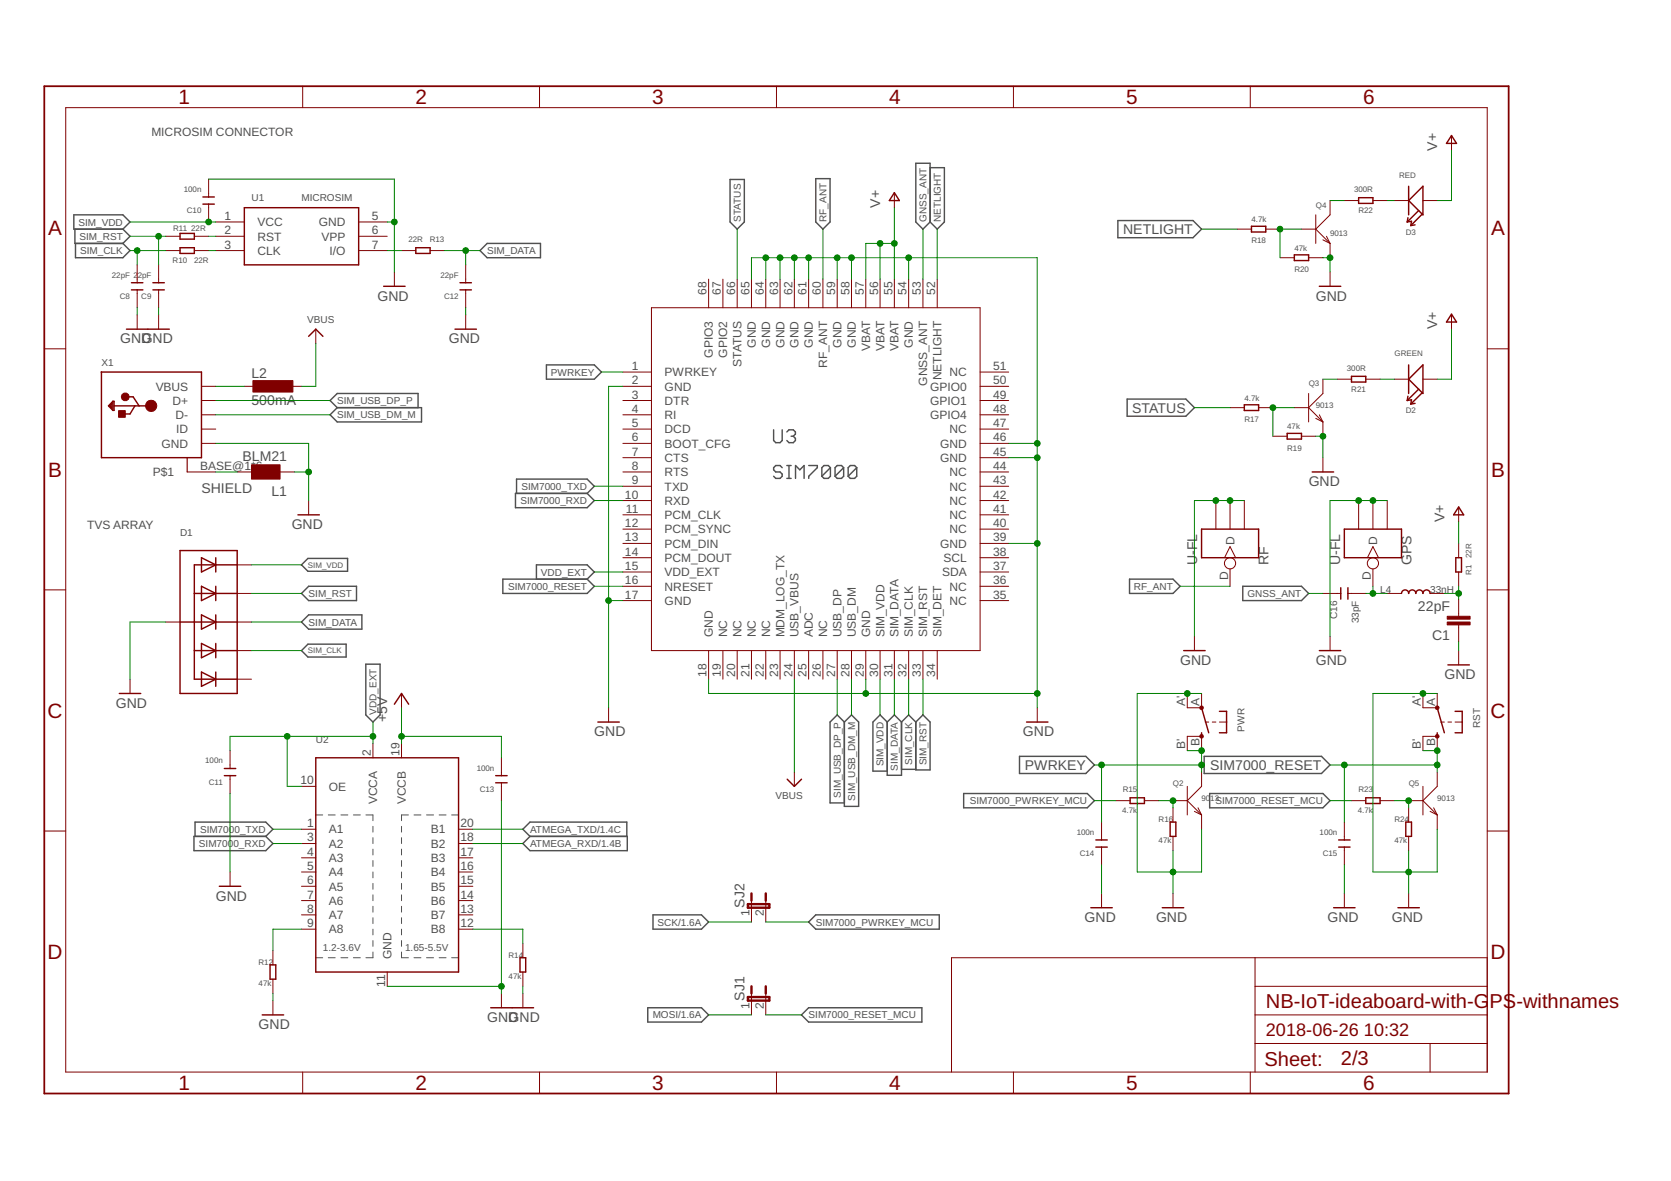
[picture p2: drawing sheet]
<svg xmlns="http://www.w3.org/2000/svg" width="297mm" height="210mm" viewBox="0 0 297 210" stroke-linecap="round" stroke-linejoin="round" font-family="sans-serif">
<g fill="none" stroke="#505050" stroke-width=".18">
<path d="M56.1 144.8h1.3M58.4 144.8h1.2M60.6 144.8h1.2M62.8 144.8h1.3M65 144.8h1.3v1.1M66.3 146.9v1M66.3 148.9v1M66.3 150.9v1.1M66.3 153v1M66.3 155v1M66.3 157v1.1M66.3 159v1.1"/>
<path d="M71.4 146.9v1M71.4 148.9v1M71.4 150.9v1.1M71.4 153v1M71.4 155v1M71.4 157v1.1M71.4 159v1.1M72.6 144.8h-1.2v1.1M73.6 144.8h1.2M75.8 144.8h1.3M78.1 144.8h1.2M80.3 144.8h1.2"/>
<path d="M56.1 170.2h1.3M58.4 170.2h1.2M60.6 170.2h1.2M62.8 170.2h1.3M66.3 169.2v1h-1.3M66.3 161.1v1M66.3 163.1v1M66.3 165.1v1.1M66.3 167.2v1M71.4 169.2v1h1.2M71.4 161.1v1M71.4 163.1v1"/>
<path d="M71.4 165.1v1.1M71.4 167.2v1M73.6 170.2h1.2M75.8 170.2h1.3M78.1 170.2h1.2M80.3 170.2h1.2"/>
</g>
<g fill="none" stroke="#505050" stroke-width=".25">
<path d="M13.1 38.2h8.7l1.3 1.3-1.3 1.2h-8.7zM129.8 31.9h2.5v7.6l-1.3 1.2-1.2-1.2zM145 31.7h2.6v7.8l-1.3 1.2-1.3-1.2zM162.8 29h2.5v10.5l-1.2 1.2-1.3-1.2zM165.3 29.8h2.6v9.7l-1.3 1.2-1.3-1.2M198.7 39.2h13.4l1.5 1.5-1.5 1.5h-13.4zM13.3 40.7v2.6h8.5M13.4 43.3v2.5h8.4l1.3-1.3-1.3-1.2M21.8 40.7l1.3 1.3-1.3 1.3M85.3 44.5l1.3-1.2h9.5v2.5h-9.5zM59.9 72.5l-1.2-1.3 1.2-1.3h14.4v2.6M59.9 72.5h15v2.5h-15l-1.2-1.3z"/>
<path d="M97.1 64.9h8.5l1.3 1.2-1.3 1.3h-8.5zM137.5 76.4v1.9l.4 .4h.8l.3-.4v-1.9M139.9 76.8l.4-.4h.7l.4 .4v.4l-.4 .3M140.6 77.5h.4M141 77.5l.4 .4v.4l-.4 .4h-.7l-.4-.4M200.4 70.9h10.4l1.5 1.6-1.5 1.5h-10.4zM91.6 87.7h12.8l1.2 1.3-1.2 1.2h-12.8zM91.8 87.7v-2.5h12.6l1.2 1.2-1.2 1.3M139 83.1l-.3-.4h-.8l-.4 .4v.4l.4 .4h.8l.3 .4v.3l-.3 .4h-.8l-.4-.4M139.9 82.7h.7M139.9 85h.7M140.3 82.7v2.3"/>
<path d="M141.4 85v-2.3l.8 .8 .7-.8v2.3M143.8 82.7h1.5v.4l-1.5 1.5v.4M147.6 83.1l-.4-.4h-.7l-.4 .4v1.5M147.6 83.1v1.5l-.4 .4h-.7l-.4-.4M147.6 83.1l-1.5 1.5M150 83.1l-.4-.4h-.8l-.4 .4v1.5M150 83.1v1.5l-.4 .4h-.8l-.4-.4M150 83.1l-1.6 1.5M152.3 83.1l-.4-.4h-.7l-.4 .4v1.5M152.3 83.1v1.5l-.4 .4h-.7l-.4-.4M152.3 83.1l-1.5 1.5M53.6 110.6l1.3-1.3h9.4v2.5h-9.4z"/>
<path d="M53.6 115.6l1.1-1.1h6.8v2.3h-6.8zM53.6 105.5l1.3-1.3h8.5v2.5h-8.5zM53.6 100.4l1.1-1.1h7.1v2.2h-7.1zM65 118h2.6v9.1l-1.3 1.2-1.3-1.2zM89.4 102.9h15l1.2 1.3-1.2 1.3h-15zM95.4 102.9v-2.5h9l1.2 1.3-1.2 1.2M200.8 102.9h7.7l1.3 1.3-1.3 1.3h-7.7zM220.9 104.2h10.5l1.2 1.3-1.2 1.2h-10.5zM150.1 128.3l-1.3-1.2-1.2 1.2v14.4h2.5M151.4 127.1l1.2 1.2v15h-2.5v-15zM157.7 128.3l1.3-1.2 1.3 1.2M157.7 128.3v9.5h2.6v-9.5"/>
<path d="M157.7 128.3l-1.3-1.2-1.2 1.2v8.8h2.5M160.3 128.3l1.2-1.2 1.3 1.2M160.3 136.7h2.5M164.1 127.1l1.2 1.2v8.5h-2.5v-8.5zM181.2 134.4h11.8l1.5 1.6-1.5 1.5h-11.8zM214.1 134.4h20.8l1.5 1.6-1.5 1.5h-20.8zM34.5 148.7h12.7l1.3 1.2-1.3 1.3h-12.7zM34.7 148.7v-2.6h12.5l1.3 1.3-1.3 1.3M94.2 148.7h17.3v2.5h-17.3l-1.3-1.3zM94.2 148.7l-1.3-1.3 1.3-1.3h17.2v2.6M171.3 141h22l1.2 1.3-1.2 1.3h-22zM215 141h20.2l1.2 1.3-1.2 1.3h-20.2z"/>
<path d="M115.1 179.1h9.6l1.3 1.3-1.3 1.3h-9.6zM116.1 162.6h8.6l1.3 1.3-1.3 1.2h-8.6zM143.7 163.9l1.3-1.3h22v2.5h-22zM142.5 180.4l1.2-1.3h20.2v2.6h-20.2z"/>
</g>
<g fill="none" stroke="#800000" stroke-width=".18">
<path d="M11.7 19.1h252.7v171.4h-252.7zM53.8 15.3v3.8M95.9 15.3v3.8M138 15.3v3.8M180.1 15.3v3.8M222.2 15.3v3.8M37.1 31.8v3.2M37.1 36.3v3.2M38.4 39.5h5M63.8 39.5h5M159 34.4v2.5M233.9 38.2v5.1"/>
<path d="M236.4 35.6v2.6l-2.5 2.5M239 35.6h2.5M244.1 35.6h2.5M247.9 35.6h2.5M252.9 35.6h2.6M258 24.2v2.6M24.4 47.1v3.1M24.4 51.5v3.2M24.4 56v2.5M28.2 47.1v3.1M28.2 51.5v3.2M28.2 56v2.5"/>
<path d="M29.5 44.5h2.5M29.5 42h2.5M34.5 44.5h2.6M34.5 42h2.6M38.4 44.5h5M38.4 42h5M56.1 58.5v2.5M63.8 44.5h5M63.8 42h5M70.1 48.3v2.6M71.4 44.5h2.5M76.5 44.5h2.5"/>
<path d="M82.8 47.1v3.1M82.8 51.5v3.2M82.8 56v2.5M115.8 54.7h58.4v60.9h-58.4zM126 49.6v5.1M128.5 49.6v5.1M131 49.6v5.1M133.6 49.6v5.1M136.1 49.6v5.1M138.7 49.6v5.1M141.2 49.6v5.1M143.7 49.6v5.1"/>
<path d="M146.3 49.6v5.1M148.8 49.6v5.1M151.4 49.6v5.1M153.9 49.6v5.1M156.4 49.6v5.1M159 49.6v5.1M161.5 49.6v5.1M164.1 49.6v5.1M166.6 49.6v5.1M219.9 40.7h2.6M225 40.7h2.5M227.5 45.8h2.6"/>
<path d="M231.4 40.7h2.5M232.6 45.8h2.6M233.9 40.7l2.5 2.6M235.2 42.6l1.2 .7M235.8 42l.6 1.3M236.4 43.3v2.5M236.4 48.3v2.6M258 56v2.5M7.9 62h3.8M35.8 76.3h2.6M35.8 78.8h2.6M35.8 71.2h2.6"/>
<path d="M35.8 68.7h2.6M35.8 73.7h2.6M43.4 68.7h2.6M51.1 68.7h2.5M110.7 76.3h5.1M110.7 78.8h5.1M110.7 71.2h5.1M110.7 68.7h5.1M110.7 73.7h5.1M110.7 66.1h5.1M174.2 76.3h5.1M174.2 78.8h5.1"/>
<path d="M174.2 71.2h5.1M174.2 68.7h5.1M174.2 73.7h5.1M174.2 66.1h5.1M218.7 72.5h2.5M223.7 72.5h2.6M226.3 77.5h2.5M230.1 72.5h2.5M231.4 77.5h2.5M232.6 69.9v5.1M232.6 72.5l2.6 2.5M233.9 74.4l1.3 .6"/>
<path d="M234.5 73.7l.7 1.3M235.2 67.4v2.5l-2.6 2.6M235.2 75v2.5M237.7 67.4h2.5M242.8 67.4h2.5M247.9 67.4h2.5M252.9 67.4h2.6M264.4 62h3.8M33.3 83.9h5.1M42.2 83.9h2.5M49.8 83.9h2.5M54.9 89v2.5"/>
<path d="M110.7 81.3h5.1M110.7 91.5h5.1M110.7 99.1h5.1M110.7 96.6h5.1M110.7 94h5.1M110.7 89h5.1M110.7 86.4h5.1M110.7 83.9h5.1M174.2 81.3h5.1M174.2 91.5h5.1M174.2 99.1h5.1M174.2 96.6h5.1"/>
<path d="M174.2 94h5.1M174.2 89h5.1M174.2 86.4h5.1M174.2 83.9h5.1M216.1 89v5M217.7 99.1l1-1.9 .9 1.9M218.7 89v5M221.2 89v5M235.2 81.3v2.6M241.5 89v5M243.1 99.1l1-1.9 .9 1.9M244.1 89v5"/>
<path d="M246.6 89v5M259.3 90.2v2.6M259.3 96.6v2.5M7.9 104.8h3.8M29.5 110.6h2.5M42.2 110.6h2.5M42.2 100.4h2.5M42.2 105.5h2.5M42.2 115.6h2.5M110.7 106.7h5.1M110.7 104.2h5.1M110.7 101.7h5.1"/>
<path d="M126 115.6v5.1M128.5 115.6v5.1M131 115.6v5.1M133.6 115.6v5.1M136.1 115.6v5.1M138.7 115.6v5.1M141.2 115.6v5.1M143.7 115.6v5.1M146.3 115.6v5.1M148.8 115.6v5.1M151.4 115.6v5.1M153.9 115.6v5.1"/>
<path d="M156.4 115.6v5.1M159 115.6v5.1M161.5 115.6v5.1M164.1 115.6v5.1M166.6 115.6v5.1M174.2 106.7h5.1M174.2 104.2h5.1M174.2 101.7h5.1M212.3 113.1v2.5M218.7 101.1v3.1M235.2 105.5h3.1M236.4 113.1v2.5"/>
<path d="M239.6 105.5h3.2M244.1 101.1v3.1M246.6 105.5h2.5M254.2 105.5h2.6M259.3 101.7v2.5M259.3 106.5v3M259.3 111.1v3M259.3 115.6v2.6M264.4 104.8h3.8M23.1 120.7v2.6M40.9 133.4v3.2M40.9 137.9v3.1"/>
<path d="M42.2 120.7h2.5M53.6 139.8h2.5M66.3 132.1v2.6M71.4 123.3v2.5M71.4 132.1v2.6M89.1 134.7v3.2M89.1 139.1v3.2M108.2 125.8v2.5M141.2 137.2v2.6M184.4 125.8v2.5M211.1 123.3v2.5h2.5v-2.5M211.1 133.4v-2.5h2.5v2.5"/>
<path d="M211.1 139.8v5M213.6 137.2v2.6l-2.5 2.5M214.2 128.3h.7M215.5 128.3h.6M216.8 128.3h1.2M252.9 123.3v2.5h2.6v-2.5M252.9 133.4v-2.5h2.6v2.5M252.9 139.8v5M255.5 137.2v2.6l-2.6 2.5M256.1 128.3h.7M257.4 128.3h.6M258.7 128.3h1.2"/>
<path d="M7.9 147.7h3.8M40.9 155v2.5M53.6 147.4h2.5M53.6 149.9h2.5M53.6 152.5h2.5M53.6 155h2.5M53.6 157.5h2.5M81.5 147.4h2.6M81.5 149.9h2.6M81.5 152.5h2.6M81.5 155h2.6M81.5 157.5h2.6"/>
<path d="M195.8 146.1v3.2M195.8 150.6v3.1M195.8 158.8v2.5M198.4 142.3h2.5M203.4 142.3h2.6M208.5 142.3h2.6M208.5 143.6v2.5M208.5 148.7v2.5M208.5 158.8v2.5M211.1 142.3l2.5 2.5M212.3 144.2l1.3 .6M213 143.6l.6 1.2"/>
<path d="M213.6 144.8v2.6M239 146.1v3.2M239 150.6v3.1M239 158.8v2.5M240.2 142.3h2.6M245.3 142.3h2.6M250.4 142.3h2.5M250.4 143.6v2.5M250.4 148.7v2.5M250.4 158.8v2.5M252.9 142.3l2.6 2.5M254.2 144.2l1.3 .6"/>
<path d="M254.8 143.6l.7 1.2M255.5 144.8v2.6M264.4 147.7h3.8M48.5 169v2.5M48.5 174v2.6M48.5 177.8v2.6M53.6 160.1h2.5M53.6 162.6h2.5M53.6 165.1h2.5M68.8 172.8v2.5M81.5 160.1h2.6M81.5 162.6h2.6"/>
<path d="M81.5 165.1h2.6M89.1 176.6v2.5M92.9 167.7v2.5M92.9 172.8v2.5M92.9 176.6v2.5M133.6 160.1v3.8M133.6 176.6v3.8M136.1 160.1v3.8M136.1 176.6v3.8M223.1 170.2v20.3M223.1 175.3h41.3M264.4 170.2h-95.3v20.3"/>
<path d="M53.8 190.5v3.9M95.9 190.5v3.9M138 190.5v3.9M180.1 190.5v3.9M222.2 190.5v3.9M223.1 185.5h41.3M223.1 180.4h41.3M254.2 185.5v5"/>
<circle cx="218.7" cy="100.1" r=".99"/>
<circle cx="244.1" cy="100.1" r=".99"/>
</g>
<path d="M7.9 15.3h260.3v179.1h-260.3z" fill="none" stroke="#800000" stroke-width=".32"/>
<g fill="none" stroke="#800000" stroke-width=".25">
<path d="M36.1 36.3h2M36.1 35h2M43.4 36.9h20.4v10.2h-20.4zM159 34.2l.9 1.4h-1.8zM241.5 35.1h2.6v1.1h-2.6zM250.1 39.5l.8-.2-.1 .8M250.3 38.7l-.2 .8M250.4 33.1v5.1M251.5 40l-.7 .1M252.2 37.4l-2.1 2.1M252.8 38.1l-2 2M252.9 33.1v5.1l-2.5-2.6z"/>
<path d="M258 24.1l.9 1.4h-1.8zM22.5 58.5h7.6M23.4 51.5h2M23.4 50.2h2M27.2 51.5h2M27.2 50.2h2M32 41.5h2.5v1h-2.5zM32 44h2.5v1h-2.5zM54.9 59.8l1.2-1.3 1.3 1.3M68.2 50.9h3.8M73.9 44h2.6v1h-2.6zM80.9 58.5h3.8"/>
<path d="M81.8 51.5h2M81.8 50.2h2M222.5 40.2h2.5v1h-2.5zM230.1 45.3h2.5v1h-2.5zM234.5 50.9h3.8M258 55.8l.9 1.4h-1.8zM18 66.1h17.8v15.2h-17.8v-15.2M19.5 72.1l.4-.4v.8l-.2-.4M20.1 71.3h.2v1.6h-.2l-.8-.8zM20.1 71.3v1.4M20.3 72.1h6.6M22.7 70.5h1l1 1.6"/>
<path d="M24 72.1l-.9 1.5h-1.2M221.2 71.9h2.5v1.1h-2.5zM228.8 77h2.6v1h-2.6zM240.2 66.9h2.6v1h-2.6zM250.1 71.2l.8-.1-.1 .7M250.3 70.4l-.2 .8M250.4 64.9v5M251.5 71.7l-.7 .1M252.2 69.2l-2.1 2M252.8 69.8l-2 2M252.9 64.9v5l-2.5-2.5zM32 97.9h10.2v25.4h-10.2z"/>
<path d="M35.8 99.1l2.6 1.3-2.6 1.3zM38.4 99.1v2.6M53 91.5h3.8M213.6 94h10.1v5.1h-10.1zM233.3 83.9h3.8M239 94h10.1v5.1h-10.1zM258.8 99.1h1v2.6h-1zM259.3 90.1l.9 1.4h-1.8zM32 110.6h10.2M34.5 105.5h7.7M34.5 115.6h7.7M35.8 104.2l2.6 1.3-2.6 1.2z"/>
<path d="M35.8 109.3l2.6 1.3-2.6 1.2zM35.8 114.4l2.6 1.2-2.6 1.3zM35.8 119.4l2.6 1.3-2.6 1.3zM38.4 104.2v2.5M38.4 109.3v2.5M38.4 114.4v2.5M38.4 119.4v2.6M42.2 100.4h-7.7v20.3h7.7M210.4 115.6h3.8M234.5 115.6h3.8M238.3 104.5v2M239.6 104.5v2"/>
<path d="M249.1 105.5a.63 .63 0 0 1 .7-.7 .63 .63 0 0 1 .6 .7 .63 .63 0 0 1 .6-.7 .63 .63 0 0 1 .7 .7 .63 .63 0 0 1 .6-.7 .63 .63 0 0 1 .6 .7 .63 .63 0 0 1 .7-.7 .63 .63 0 0 1 .6 .7M257.4 118.2h3.8M21.2 123.3h3.8M39.9 137.9h2M39.9 136.6h2M56.1 134.7h25.4v38.1h-25.4zM70.1 125.2l1.3-1.9 1.2 1.9M88.1 137.9h2M88.1 139.1h2M106.3 128.3h3.8M139.9 138.5l1.3 1.3 1.3-1.3M182.5 128.3h3.8"/>
<path d="M213.6 130.2v.7M213.6 125.8l1.3 4.4M216.8 126.4h1.2v3.8h-1.2M255.5 130.2v.7M255.5 125.8l1.3 4.4M258.7 126.4h1.2v3.8h-1.2M39 157.5h3.8M194.8 150.6h2M194.8 149.3h2M200.9 141.8h2.5v1h-2.5zM208 146.1h1v2.6h-1zM238 150.6h2"/>
<path d="M238 149.3h2M242.8 141.8h2.5v1h-2.5zM249.9 146.1h1v2.6h-1zM48 171.5h1v2.5h-1zM87.2 179.1h7.6M92.4 170.2h1.1v2.6h-1.1zM193.9 161.3h3.8M206.6 161.3h3.8M237.1 161.3h3.8M248.5 161.3h3.8M46.6 180.4h3.8"/>
</g>
<g fill="#800000" stroke="#800000" stroke-width=".18">
<circle cx="26.9" cy="72.1" r="1"/>
<circle cx="22.3" cy="70.5" r=".7"/>
<circle cx="213.6" cy="125.8" r=".33"/>
<circle cx="213.6" cy="130.9" r=".33"/>
<circle cx="255.5" cy="125.8" r=".33"/>
<circle cx="255.5" cy="130.9" r=".33"/>
</g>
<g fill="#800000" stroke="#800000" stroke-width=".18">
<path d="M21.1 73h1.2v1.2h-1.2z"/>
<path d="M45 67.6h7.1v2.1h-7.1z"/>
<path d="M44.7 82.6h5.1v2.6h-5.1z"/>
<path d="M257.3 109.5h4v.5h-4z"/>
<path d="M257.3 110.6h4v.5h-4z"/>
</g>
<path d="M33.3 81.3v2.6" fill="none" stroke="#800000" stroke-width=".21"/>
<path d="M133.6 158.8v1.3M136.1 158.8v1.3M132.9 160.7h3.9v.6h-3.9zM132.9 177.2h3.9v.6h-3.9zM133.6 175.3v1.3M136.1 175.3v1.3" fill="none" stroke="#800000" stroke-width=".42"/>
<g fill="none" stroke="#008000" stroke-width=".18">
<path d="M23.1 39.5h15.3M37.1 31.8h33v16.5M68.8 39.5h1.3M159 36.9v12.7M236.4 35.6h2.6M246.6 35.6h1.3M258 26.8v8.8h-2.5M23.1 44.5h6.4M23.1 42h6.4M24.4 44.5v2.6M24.4 54.7v1.3M28.2 42v5.1"/>
<path d="M28.2 54.7v1.3M37.1 44.5h1.3M37.1 42h1.3M68.8 44.5h2.6M79 44.5h6.3M82.8 44.5v2.6M82.8 54.7v1.3M131 40.7v8.9M133.6 49.6v-3.8h50.8v80M136.1 45.8v3.8M138.7 45.8v3.8M141.2 45.8v3.8"/>
<path d="M143.7 45.8v3.8M146.3 40.7v8.9M148.8 45.8v3.8M151.4 45.8v3.8M156.4 43.3v6.3M159 43.3h-5.1v6.3M161.5 45.8v3.8M164.1 40.7v8.9M166.6 40.7v8.9M213.6 40.7h6.3M231.4 40.7h-3.9v5.1M235.2 45.8h1.2v2.5"/>
<path d="M258 58.5v8.9h-2.5M38.4 78.8h16.5v10.2M38.4 68.7h5M38.4 71.2h20.3M38.4 73.7h20.3M56.1 61v7.7h-2.5M106.9 66.1h3.8M110.7 68.7h-2.5v57.1M179.3 78.8h5.1M212.3 72.5h6.4M230.1 72.5h-3.8v5M233.9 77.5h1.3v3.8"/>
<path d="M235.2 67.4h2.5M245.3 67.4h2.6M38.4 83.9h3.8M52.3 83.9h2.6M105.6 89h5.1M105.6 86.4h5.1M179.3 81.3h5.1M179.3 96.6h5.1M221.2 89h-8.9v24.1M246.6 89h-10.2v24.1M259.3 92.8v3.8M29.5 110.6h-6.4v10.1"/>
<path d="M44.7 110.6h8.9M44.7 115.6h8.9M44.7 105.5h8.9M44.7 100.4h8.9M105.6 104.2h5.1M105.6 101.7h5.1M108.2 106.7h2.5M209.8 104.2h8.9M232.6 105.5h2.6M242.8 105.5h3.8M244.1 104.2v1.3M256.8 105.5h2.5"/>
<path d="M259.3 104.2v2.3M259.3 114.1v1.5M51.1 130.9v8.9h2.5M66.3 130.9h-25.4v2.5M66.3 128.3v3.8M71.4 130.9h17.7v3.8M71.4 125.8v6.3M126 120.7v2.6h58.4M141.2 120.7v16.5M148.8 120.7v6.4M151.4 120.7v6.4M153.9 120.7v2.6"/>
<path d="M156.4 120.7v6.4M159 120.7v6.4M161.5 120.7v6.4M164.1 120.7v6.4M194.5 136h19.1M195.8 136v10.1M211.1 133.4h2.5v3.8M213.6 123.3h-11.4v31.7h11.4v-7.6M236.4 136h19.1M239 136v10.1M252.9 133.4h2.6v3.8M255.5 123.3h-11.4v31.7h11.4v-7.6"/>
<path d="M40.9 141v14M48.5 147.4h5.1M48.5 149.9h5.1M84.1 147.4h8.8M84.1 149.9h8.8M89.1 142.3v34.3M194.5 142.3h3.9M195.8 153.7v5.1M206 142.3h2.5v1.3M208.5 151.2v7.6M236.4 142.3h3.8M239 153.7v5.1"/>
<path d="M247.9 142.3h2.5v1.3M250.4 151.2v7.6M48.5 176.6v1.2M53.6 165.1h-5.1v3.9M68.8 175.3h20.3M84.1 165.1h8.8v2.6M92.9 175.3v1.3M126 163.9h7.6M136.1 163.9h7.6M126 180.4h7.6M136.1 180.4h6.4"/>
</g>
<g fill="#008000" stroke="#008000" stroke-width=".18">
<circle cx="141.2" cy="45.8" r=".51"/>
<circle cx="138.7" cy="45.8" r=".51"/>
<circle cx="136.1" cy="45.8" r=".51"/>
<circle cx="151.4" cy="45.8" r=".51"/>
<circle cx="143.7" cy="45.8" r=".51"/>
<circle cx="148.8" cy="45.8" r=".51"/>
<circle cx="161.5" cy="45.8" r=".51"/>
<circle cx="184.4" cy="123.3" r=".51"/>
<circle cx="153.9" cy="123.3" r=".51"/>
<circle cx="184.4" cy="78.8" r=".51"/>
<circle cx="184.4" cy="81.3" r=".51"/>
<circle cx="184.4" cy="96.6" r=".51"/>
<circle cx="208.5" cy="155" r=".51"/>
<circle cx="211.1" cy="123.3" r=".51"/>
<circle cx="236.4" cy="45.8" r=".51"/>
<circle cx="235.2" cy="77.5" r=".51"/>
<circle cx="70.1" cy="39.5" r=".51"/>
<circle cx="250.4" cy="155" r=".51"/>
<circle cx="252.9" cy="123.3" r=".51"/>
<circle cx="218.7" cy="89" r=".51"/>
<circle cx="216.1" cy="89" r=".51"/>
<circle cx="108.2" cy="106.7" r=".51"/>
<circle cx="244.1" cy="89" r=".51"/>
<circle cx="241.5" cy="89" r=".51"/>
<circle cx="54.9" cy="83.9" r=".51"/>
<circle cx="89.1" cy="175.3" r=".51"/>
<circle cx="82.8" cy="44.5" r=".51"/>
<circle cx="24.4" cy="44.5" r=".51"/>
<circle cx="28.2" cy="42" r=".51"/>
<circle cx="37.1" cy="39.5" r=".51"/>
<circle cx="226.3" cy="72.5" r=".51"/>
<circle cx="227.5" cy="40.7" r=".51"/>
<circle cx="195.8" cy="136" r=".51"/>
<circle cx="213.6" cy="133.4" r=".51"/>
<circle cx="213.6" cy="136" r=".51"/>
<circle cx="208.5" cy="142.3" r=".51"/>
<circle cx="159" cy="43.3" r=".51"/>
<circle cx="156.4" cy="43.3" r=".51"/>
<circle cx="250.4" cy="142.3" r=".51"/>
<circle cx="239" cy="136" r=".51"/>
<circle cx="255.5" cy="136" r=".51"/>
<circle cx="255.5" cy="133.4" r=".51"/>
<circle cx="51.1" cy="130.9" r=".51"/>
<circle cx="66.3" cy="130.9" r=".51"/>
<circle cx="244.1" cy="105.5" r=".51"/>
<circle cx="71.4" cy="130.9" r=".51"/>
<circle cx="259.3" cy="105.5" r=".51"/>
</g>
<g font-size="3.7" fill="#800000">
<text x="31.7" y="18.5">1</text>
<text x="73.8" y="18.5">2</text>
<text x="116" y="18.5">3</text>
<text x="158.1" y="18.5">4</text>
<text x="200.2" y="18.5">5</text>
<text x="242.3" y="18.5">6</text>
<text x="8.6" y="41.9">A</text>
<text x="265.1" y="41.9">A</text>
<text x="8.6" y="84.7">B</text>
<text x="265.1" y="84.7">B</text>
<text x="8.4" y="127.6">C</text>
<text x="264.9" y="127.6">C</text>
<text x="8.4" y="170.4">D</text>
<text x="264.9" y="170.4">D</text>
<text x="31.7" y="193.7">1</text>
<text x="73.8" y="193.7">2</text>
<text x="116" y="193.7">3</text>
<text x="158.1" y="193.7">4</text>
<text x="200.2" y="193.7">5</text>
<text x="242.3" y="193.7">6</text>
</g>
<g font-size="3.6" fill="#800000">
<text x="225" y="179.1">NB-IoT-ideaboard-with-G</text>
<text x="264.8" y="179.1">PS-withnames</text>
<text x="224.8" y="189.4">Sheet:</text>
<text x="238.3" y="189.3">2/3</text>
</g>
<g font-size="3.2" fill="#800000">
<text x="225" y="184.2">2018-06-26</text>
<text x="242.5" y="184.2">10:32</text>
</g>
<g font-size="2.5" fill="#505050">
<text x="255.5" y="26.8" transform="rotate(-90 255.5 26.8)">V+</text>
<text x="156.4" y="36.9" transform="rotate(-90 156.4 36.9)">V+</text>
<text x="199.7" y="41.6">NETLIGHT</text>
<text x="67.1" y="53.4">GND</text>
<text x="233.9" y="53.4">GND</text>
<text x="255.5" y="58.5" transform="rotate(-90 255.5 58.5)">V+</text>
<text x="21.4" y="61">GND</text>
<text x="25.2" y="61">GND</text>
<text x="79.8" y="61">GND</text>
<text x="44.7" y="72">500mA</text>
<text x="44.7" y="67.2">L2</text>
<text x="201.3" y="73.4">STATUS</text>
<text x="43.1" y="81.9">BLM21</text>
<text x="35.8" y="87.7">SHIELD</text>
<text x="48.3" y="88.2">L1</text>
<text x="232.6" y="86.4">GND</text>
<text x="51.9" y="94">GND</text>
<text x="256.8" y="92.8" transform="rotate(-90 256.8 92.8)">V+</text>
<text x="212.8" y="100.4" transform="rotate(-90 212.8 100.4)">U-FL</text>
<text x="225.5" y="100.4" transform="rotate(-90 225.5 100.4)">RF</text>
<text x="238.2" y="100.4" transform="rotate(-90 238.2 100.4)">U-FL</text>
<text x="250.9" y="100.4" transform="rotate(-90 250.9 100.4)">GPS</text>
<text x="252.1" y="108.6">22pF</text>
<text x="254.6" y="113.7">C1</text>
<text x="209.8" y="118.2">GND</text>
<text x="233.9" y="118.2">GND</text>
<text x="20.6" y="125.8">GND</text>
<text x="256.8" y="120.7">GND</text>
<text x="68.8" y="128.3" transform="rotate(-90 68.8 128.3)">+5V</text>
<text x="105.6" y="130.9">GND</text>
<text x="181.8" y="130.9">GND</text>
<text x="182.2" y="136.8">PWRKEY</text>
<text x="215.1" y="136.8">SIM7000_RESET</text>
<text x="38.3" y="160.1">GND</text>
<text x="132.3" y="161.3" transform="rotate(-90 132.3 161.3)">SJ2</text>
<text x="192.8" y="163.9">GND</text>
<text x="205.5" y="163.9">GND</text>
<text x="236" y="163.9">GND</text>
<text x="247.4" y="163.9">GND</text>
<text x="132.3" y="177.8" transform="rotate(-90 132.3 177.8)">SJ1</text>
<text x="46" y="182.9">GND</text>
<text x="86.6" y="181.7">GND</text>
<text x="90.4" y="181.7">GND</text>
</g>
<g font-size="2.1" fill="#505050">
<text x="26.9" y="24.2">MICROSIM CONNECTOR</text>
<text x="39.9" y="41.6">2</text>
<text x="39.9" y="39.1">1</text>
<text x="45.8" y="40.2">VCC</text>
<text x="56.6" y="40.2">GND</text>
<text x="66.1" y="39.1">5</text>
<text x="66.1" y="41.6">6</text>
<text x="39.9" y="44.2">3</text>
<text x="45.8" y="45.3">CLK</text>
<text x="45.8" y="42.8">RST</text>
<text x="57.2" y="42.8">VPP</text>
<text x="58.6" y="45.3">I/O</text>
<text x="66.1" y="44.2">7</text>
<text x="125.6" y="52.4" transform="rotate(-90 125.6 52.4)">68</text>
<text x="128.2" y="52.4" transform="rotate(-90 128.2 52.4)">67</text>
<text x="130.7" y="52.4" transform="rotate(-90 130.7 52.4)">66</text>
<text x="133.2" y="52.4" transform="rotate(-90 133.2 52.4)">65</text>
<text x="135.8" y="52.4" transform="rotate(-90 135.8 52.4)">64</text>
<text x="138.3" y="52.4" transform="rotate(-90 138.3 52.4)">63</text>
<text x="140.8" y="52.4" transform="rotate(-90 140.8 52.4)">62</text>
<text x="143.4" y="52.4" transform="rotate(-90 143.4 52.4)">61</text>
<text x="145.9" y="52.4" transform="rotate(-90 145.9 52.4)">60</text>
<text x="148.5" y="52.4" transform="rotate(-90 148.5 52.4)">59</text>
<text x="151" y="52.4" transform="rotate(-90 151 52.4)">58</text>
<text x="153.5" y="52.4" transform="rotate(-90 153.5 52.4)">57</text>
<text x="156.1" y="52.4" transform="rotate(-90 156.1 52.4)">56</text>
<text x="158.6" y="52.4" transform="rotate(-90 158.6 52.4)">55</text>
<text x="161.2" y="52.4" transform="rotate(-90 161.2 52.4)">54</text>
<text x="163.7" y="52.4" transform="rotate(-90 163.7 52.4)">53</text>
<text x="166.2" y="52.4" transform="rotate(-90 166.2 52.4)">52</text>
<text x="112.3" y="65.8">1</text>
<text x="126.7" y="63.6" transform="rotate(-90 126.7 63.6)">GPIO3</text>
<text x="129.3" y="63.6" transform="rotate(-90 129.3 63.6)">GPIO2</text>
<text x="131.8" y="65.2" transform="rotate(-90 131.8 65.2)">STATUS</text>
<text x="134.3" y="61.8" transform="rotate(-90 134.3 61.8)">GND</text>
<text x="136.9" y="61.8" transform="rotate(-90 136.9 61.8)">GND</text>
<text x="139.4" y="61.8" transform="rotate(-90 139.4 61.8)">GND</text>
<text x="142" y="61.8" transform="rotate(-90 142 61.8)">GND</text>
<text x="144.5" y="61.8" transform="rotate(-90 144.5 61.8)">GND</text>
<text x="147" y="65.3" transform="rotate(-90 147 65.3)">RF_ANT</text>
<text x="149.6" y="61.8" transform="rotate(-90 149.6 61.8)">GND</text>
<text x="152.1" y="61.8" transform="rotate(-90 152.1 61.8)">GND</text>
<text x="154.7" y="62.4" transform="rotate(-90 154.7 62.4)">VBAT</text>
<text x="157.2" y="62.4" transform="rotate(-90 157.2 62.4)">VBAT</text>
<text x="159.7" y="62.4" transform="rotate(-90 159.7 62.4)">VBAT</text>
<text x="162.3" y="61.8" transform="rotate(-90 162.3 61.8)">GND</text>
<text x="176.6" y="65.8">51</text>
<text x="27.7" y="69.4">VBUS</text>
<text x="30.7" y="72">D+</text>
<text x="112.3" y="70.8">3</text>
<text x="112.3" y="68.3">2</text>
<text x="118.1" y="72">DTR</text>
<text x="118.1" y="69.4">GND</text>
<text x="118.1" y="66.9">PWRKEY</text>
<text x="164.8" y="68.5" transform="rotate(-90 164.8 68.5)">GNSS_ANT</text>
<text x="165.3" y="72">GPIO1</text>
<text x="165.3" y="69.4">GPIO0</text>
<text x="167.4" y="67.6" transform="rotate(-90 167.4 67.6)">NETLIGHT</text>
<text x="168.8" y="66.9">NC</text>
<text x="176.6" y="70.8">49</text>
<text x="176.6" y="68.3">50</text>
<text x="31.2" y="74.5">D-</text>
<text x="31.3" y="77">ID</text>
<text x="112.3" y="75.9">5</text>
<text x="112.3" y="73.4">4</text>
<text x="118.1" y="77">DCD</text>
<text x="118.1" y="74.5">RI</text>
<text x="165.3" y="74.5">GPIO4</text>
<text x="168.8" y="77">NC</text>
<text x="176.6" y="75.9">47</text>
<text x="176.6" y="73.4">48</text>
<text x="28.7" y="79.6">GND</text>
<text x="35.6" y="83.5">BASE@1*6</text>
<text x="112.3" y="81">7</text>
<text x="112.3" y="78.5">6</text>
<text x="112.3" y="83.5">8</text>
<text x="118.1" y="82.1">CTS</text>
<text x="118.1" y="79.6">BOOT_CFG</text>
<text x="167.1" y="82.1">GND</text>
<text x="167.1" y="79.6">GND</text>
<text x="176.6" y="81">45</text>
<text x="176.6" y="78.5">46</text>
<text x="176.6" y="83.5">44</text>
<text x="27.1" y="84.7">P$1</text>
<text x="111.1" y="88.6">10</text>
<text x="112.3" y="86.1">9</text>
<text x="118.1" y="84.7">RTS</text>
<text x="118.1" y="89.7">RXD</text>
<text x="118.1" y="87.2">TXD</text>
<text x="168.8" y="89.7">NC</text>
<text x="168.8" y="87.2">NC</text>
<text x="168.8" y="84.7">NC</text>
<text x="176.6" y="88.6">42</text>
<text x="176.6" y="86.1">43</text>
<text x="15.5" y="94">TVS ARRAY</text>
<text x="111.1" y="93.7">12</text>
<text x="111.2" y="91.2">11</text>
<text x="118.1" y="92.3">PCM_CLK</text>
<text x="118.1" y="94.8">PCM_SYNC</text>
<text x="168.8" y="94.8">NC</text>
<text x="168.8" y="92.3">NC</text>
<text x="176.6" y="93.7">40</text>
<text x="176.6" y="91.2">41</text>
<text x="111.1" y="98.8">14</text>
<text x="111.1" y="96.2">13</text>
<text x="111.1" y="101.3">15</text>
<text x="118.1" y="99.9">PCM_DOUT</text>
<text x="118.1" y="97.3">PCM_DIN</text>
<text x="167.1" y="97.3">GND</text>
<text x="167.7" y="99.9">SCL</text>
<text x="176.6" y="96.2">39</text>
<text x="176.6" y="98.8">38</text>
<text x="176.6" y="101.3">37</text>
<text x="219.4" y="96.8" transform="rotate(-90 219.4 96.8)">D</text>
<text x="244.8" y="96.8" transform="rotate(-90 244.8 96.8)">D</text>
<text x="111.1" y="106.4">17</text>
<text x="111.1" y="103.8">16</text>
<text x="118.1" y="107.5">GND</text>
<text x="118.1" y="105">NRESET</text>
<text x="118.1" y="102.4">VDD_EXT</text>
<text x="167.5" y="102.4">SDA</text>
<text x="168.8" y="107.5">NC</text>
<text x="168.8" y="105">NC</text>
<text x="176.6" y="106.4">35</text>
<text x="176.6" y="103.8">36</text>
<text x="218.3" y="103" transform="rotate(-90 218.3 103)">D</text>
<text x="243.7" y="103" transform="rotate(-90 243.7 103)">D</text>
<text x="126.7" y="113.3" transform="rotate(-90 126.7 113.3)">GND</text>
<text x="129.3" y="113.3" transform="rotate(-90 129.3 113.3)">NC</text>
<text x="131.8" y="113.3" transform="rotate(-90 131.8 113.3)">NC</text>
<text x="134.3" y="113.3" transform="rotate(-90 134.3 113.3)">NC</text>
<text x="136.9" y="113.3" transform="rotate(-90 136.9 113.3)">NC</text>
<text x="139.4" y="113.3" transform="rotate(-90 139.4 113.3)">MDM_LOG_TX</text>
<text x="142" y="113.3" transform="rotate(-90 142 113.3)">USB_VBUS</text>
<text x="144.5" y="113.3" transform="rotate(-90 144.5 113.3)">ADC</text>
<text x="147" y="113.3" transform="rotate(-90 147 113.3)">NC</text>
<text x="149.6" y="113.3" transform="rotate(-90 149.6 113.3)">USB_DP</text>
<text x="152.1" y="113.3" transform="rotate(-90 152.1 113.3)">USB_DM</text>
<text x="154.7" y="113.3" transform="rotate(-90 154.7 113.3)">GND</text>
<text x="157.2" y="113.3" transform="rotate(-90 157.2 113.3)">SIM_VDD</text>
<text x="159.7" y="113.3" transform="rotate(-90 159.7 113.3)">SIM_DATA</text>
<text x="162.3" y="113.3" transform="rotate(-90 162.3 113.3)">SIM_CLK</text>
<text x="164.8" y="113.3" transform="rotate(-90 164.8 113.3)">SIM_RST</text>
<text x="167.4" y="113.3" transform="rotate(-90 167.4 113.3)">SIM_DET</text>
<text x="125.6" y="120.3" transform="rotate(-90 125.6 120.3)">18</text>
<text x="128.2" y="120.3" transform="rotate(-90 128.2 120.3)">19</text>
<text x="130.7" y="120.3" transform="rotate(-90 130.7 120.3)">20</text>
<text x="133.2" y="120.3" transform="rotate(-90 133.2 120.3)">21</text>
<text x="135.8" y="120.3" transform="rotate(-90 135.8 120.3)">22</text>
<text x="138.3" y="120.3" transform="rotate(-90 138.3 120.3)">23</text>
<text x="140.8" y="120.3" transform="rotate(-90 140.8 120.3)">24</text>
<text x="143.4" y="120.3" transform="rotate(-90 143.4 120.3)">25</text>
<text x="145.9" y="120.3" transform="rotate(-90 145.9 120.3)">26</text>
<text x="148.5" y="120.3" transform="rotate(-90 148.5 120.3)">27</text>
<text x="151" y="120.3" transform="rotate(-90 151 120.3)">28</text>
<text x="153.5" y="120.3" transform="rotate(-90 153.5 120.3)">29</text>
<text x="156.1" y="120.3" transform="rotate(-90 156.1 120.3)">30</text>
<text x="158.6" y="120.3" transform="rotate(-90 158.6 120.3)">31</text>
<text x="161.2" y="120.3" transform="rotate(-90 161.2 120.3)">32</text>
<text x="163.7" y="120.3" transform="rotate(-90 163.7 120.3)">33</text>
<text x="166.2" y="120.3" transform="rotate(-90 166.2 120.3)">34</text>
<text x="210.7" y="125.4" transform="rotate(-90 210.7 125.4)">A'</text>
<text x="213.2" y="125.4" transform="rotate(-90 213.2 125.4)">A</text>
<text x="252.6" y="125.4" transform="rotate(-90 252.6 125.4)">A'</text>
<text x="255.1" y="125.4" transform="rotate(-90 255.1 125.4)">A</text>
<text x="65.9" y="134.3" transform="rotate(-90 65.9 134.3)">2</text>
<text x="71" y="134.3" transform="rotate(-90 71 134.3)">19</text>
<text x="210.7" y="133" transform="rotate(-90 210.7 133)">B'</text>
<text x="213.2" y="132.6" transform="rotate(-90 213.2 132.6)">B</text>
<text x="252.6" y="133" transform="rotate(-90 252.6 133)">B'</text>
<text x="255.1" y="132.6" transform="rotate(-90 255.1 132.6)">B</text>
<text x="53.4" y="139.4">10</text>
<text x="58.5" y="140.5">OE</text>
<text x="67" y="142.9" transform="rotate(-90 67 142.9)">VCCA</text>
<text x="72.1" y="142.9" transform="rotate(-90 72.1 142.9)">VCCB</text>
<text x="54.6" y="147">1</text>
<text x="54.6" y="149.6">3</text>
<text x="58.5" y="148.1">A1</text>
<text x="76.6" y="148.1">B1</text>
<text x="81.9" y="147">20</text>
<text x="81.9" y="149.6">18</text>
<text x="54.6" y="152.1">4</text>
<text x="54.6" y="154.6">5</text>
<text x="58.5" y="150.7">A2</text>
<text x="58.5" y="153.2">A3</text>
<text x="58.5" y="155.8">A4</text>
<text x="76.6" y="150.7">B2</text>
<text x="76.6" y="153.2">B3</text>
<text x="76.6" y="155.8">B4</text>
<text x="81.9" y="152.1">17</text>
<text x="81.9" y="154.6">16</text>
<text x="54.6" y="157.2">6</text>
<text x="54.6" y="159.7">7</text>
<text x="58.5" y="158.3">A5</text>
<text x="58.5" y="160.8">A6</text>
<text x="76.6" y="158.3">B5</text>
<text x="76.6" y="160.8">B6</text>
<text x="81.9" y="157.2">15</text>
<text x="81.9" y="159.7">14</text>
<text x="54.6" y="162.3">8</text>
<text x="54.6" y="164.8">9</text>
<text x="58.5" y="163.4">A7</text>
<text x="58.5" y="165.9">A8</text>
<text x="76.6" y="163.4">B7</text>
<text x="76.6" y="165.9">B8</text>
<text x="81.9" y="162.3">13</text>
<text x="81.9" y="164.8">12</text>
<text x="133.2" y="162.9" transform="rotate(-90 133.2 162.9)">1</text>
<text x="135.8" y="162.9" transform="rotate(-90 135.8 162.9)">2</text>
<text x="69.6" y="170.4" transform="rotate(-90 69.6 170.4)">GND</text>
<text x="68.5" y="175.3" transform="rotate(-90 68.5 175.3)">11</text>
<text x="133.2" y="179.4" transform="rotate(-90 133.2 179.4)">1</text>
<text x="135.8" y="179.4" transform="rotate(-90 135.8 179.4)">2</text>
</g>
<g font-size="1.8" fill="#505050">
<text x="44.7" y="35.6">U1</text>
<text x="53.6" y="35.6">MICROSIM</text>
<text x="13.9" y="40.1">SIM_VDD</text>
<text x="131.7" y="39.5" transform="rotate(-90 131.7 39.5)">STATUS</text>
<text x="146.9" y="39.5" transform="rotate(-90 146.9 39.5)">RF_ANT</text>
<text x="164.7" y="39.5" transform="rotate(-90 164.7 39.5)">GNSS_ANT</text>
<text x="167.2" y="39.5" transform="rotate(-90 167.2 39.5)">NETLIGHT</text>
<text x="14.1" y="42.6">SIM_RST</text>
<text x="14.2" y="45.2">SIM_CLK</text>
<text x="86.6" y="45.2">SIM_DATA</text>
<text x="54.6" y="57.5">VBUS</text>
<text x="18" y="65.1">X1</text>
<text x="59.9" y="71.8">SIM_USB_DP_P</text>
<text x="97.9" y="66.8">PWRKEY</text>
<text x="59.9" y="74.4">SIM_USB_DM_M</text>
<text x="92.5" y="89.6">SIM7000_RXD</text>
<text x="92.7" y="87.1">SIM7000_TXD</text>
<text x="32" y="95.3">D1</text>
<text x="54.9" y="106.1">SIM_RST</text>
<text x="90.3" y="104.8">SIM7000_RESET</text>
<text x="96.1" y="102.3">VDD_EXT</text>
<text x="201.6" y="104.8">RF_ANT</text>
<text x="221.8" y="106.1">GNSS_ANT</text>
<text x="245.3" y="105.5">L4</text>
<text x="254.2" y="105.5">33nH</text>
<text x="54.9" y="111.2">SIM_DATA</text>
<text x="237.7" y="110" transform="rotate(-90 237.7 110)">C16</text>
<text x="241.5" y="110.8" transform="rotate(-90 241.5 110.8)">33pF</text>
<text x="66.9" y="127.1" transform="rotate(-90 66.9 127.1)">VDD_EXT</text>
<text x="221.2" y="130" transform="rotate(-90 221.2 130)">PWR</text>
<text x="263.1" y="129.4" transform="rotate(-90 263.1 129.4)">RST</text>
<text x="56.1" y="132.1">U2</text>
<text x="157.1" y="136.2" transform="rotate(-90 157.1 136.2)">SIM_VDD</text>
<text x="159.6" y="137" transform="rotate(-90 159.6 137)">SIM_DATA</text>
<text x="162.2" y="135.9" transform="rotate(-90 162.2 135.9)">SIM_CLK</text>
<text x="164.7" y="136" transform="rotate(-90 164.7 136)">SIM_RST</text>
<text x="137.9" y="142">VBUS</text>
<text x="149.5" y="141.8" transform="rotate(-90 149.5 141.8)">SIM_USB_DP_P</text>
<text x="152" y="142.3" transform="rotate(-90 152 142.3)">SIM_USB_DM_M</text>
<text x="172.4" y="142.9">SIM7000_PWRKEY_MCU</text>
<text x="216.1" y="142.9">SIM7000_RESET_MCU</text>
<text x="35.6" y="148">SIM7000_TXD</text>
<text x="94.2" y="148">ATMEGA_TXD/1.4C</text>
<text x="35.4" y="150.5">SIM7000_RXD</text>
<text x="94.2" y="150.5">ATMEGA_RXD/1.4B</text>
<text x="116.9" y="164.5">SCK/1.6A</text>
<text x="145" y="164.5">SIM7000_PWRKEY_MCU</text>
<text x="57.4" y="169">1.2-3.6V</text>
<text x="72" y="169">1.65-5.5V</text>
<text x="116" y="181">MOSI/1.6A</text>
<text x="143.7" y="181">SIM7000_RESET_MCU</text>
</g>
<g font-size="1.4" fill="#505050">
<text x="32.7" y="34.1">100n</text>
<text x="240.7" y="34.1">300R</text>
<text x="248.7" y="31.6">RED</text>
<text x="30.8" y="41">R11</text>
<text x="33.2" y="37.9">C10</text>
<text x="34" y="41">22R</text>
<text x="222.5" y="39.5">4.7k</text>
<text x="233.9" y="36.9">Q4</text>
<text x="236.4" y="42">9013</text>
<text x="241.5" y="37.9">R22</text>
<text x="249.9" y="41.7">D3</text>
<text x="30.7" y="46.8">R10</text>
<text x="34.5" y="46.8">22R</text>
<text x="72.6" y="43">22R</text>
<text x="76.4" y="43">R13</text>
<text x="222.5" y="43.3">R18</text>
<text x="230.1" y="44.5">47k</text>
<text x="19.9" y="49.4">22pF 2</text>
<text x="21.3" y="53.2">C8</text>
<text x="24.5" y="49.4">2pF</text>
<text x="25.1" y="53.2">C9</text>
<text x="78.3" y="49.4">22pF</text>
<text x="78.9" y="53.2">C12</text>
<text x="230.1" y="48.3">R20</text>
<text x="239.4" y="65.9">300R</text>
<text x="247.9" y="63.3">GREEN</text>
<text x="221.2" y="71.2">4.7k</text>
<text x="232.6" y="68.7">Q3</text>
<text x="240.2" y="69.7">R21</text>
<text x="221.2" y="75">R17</text>
<text x="228.8" y="76.3">47k</text>
<text x="233.9" y="72.5">9013</text>
<text x="249.9" y="73.5">D2</text>
<text x="228.8" y="80.1">R19</text>
<text x="54.7" y="100.9">SIM_VDD</text>
<text x="261.6" y="99.2" transform="rotate(-90 261.6 99.2)">22R</text>
<text x="261.6" y="102.2" transform="rotate(-90 261.6 102.2)">R1</text>
<text x="54.7" y="116.1">SIM_CLK</text>
<text x="36.5" y="135.7">100n</text>
<text x="84.7" y="137">100n</text>
<text x="37.1" y="139.5">C11</text>
<text x="85.3" y="140.8">C13</text>
<text x="199.6" y="140.8">R15</text>
<text x="208.5" y="139.8">Q2</text>
<text x="213.6" y="142.3">90</text>
<text x="215.1" y="142.3">13</text>
<text x="241.5" y="140.8">R23</text>
<text x="250.4" y="139.8">Q5</text>
<text x="255.5" y="142.3">9013</text>
<text x="191.4" y="148.4">100n</text>
<text x="199.5" y="144.6">4.7k</text>
<text x="206" y="149.9">47k</text>
<text x="206" y="146.1">R16</text>
<text x="234.6" y="148.4">100n</text>
<text x="241.4" y="144.6">4.7k</text>
<text x="247.9" y="149.9">47k</text>
<text x="247.9" y="146.1">R24</text>
<text x="192" y="152.2">C14</text>
<text x="235.1" y="152.2">C15</text>
<text x="46" y="171.5">R12</text>
<text x="90.4" y="170.2">R14</text>
<text x="46" y="175.3">47k</text>
<text x="90.4" y="174">47k</text>
</g>
</svg>
